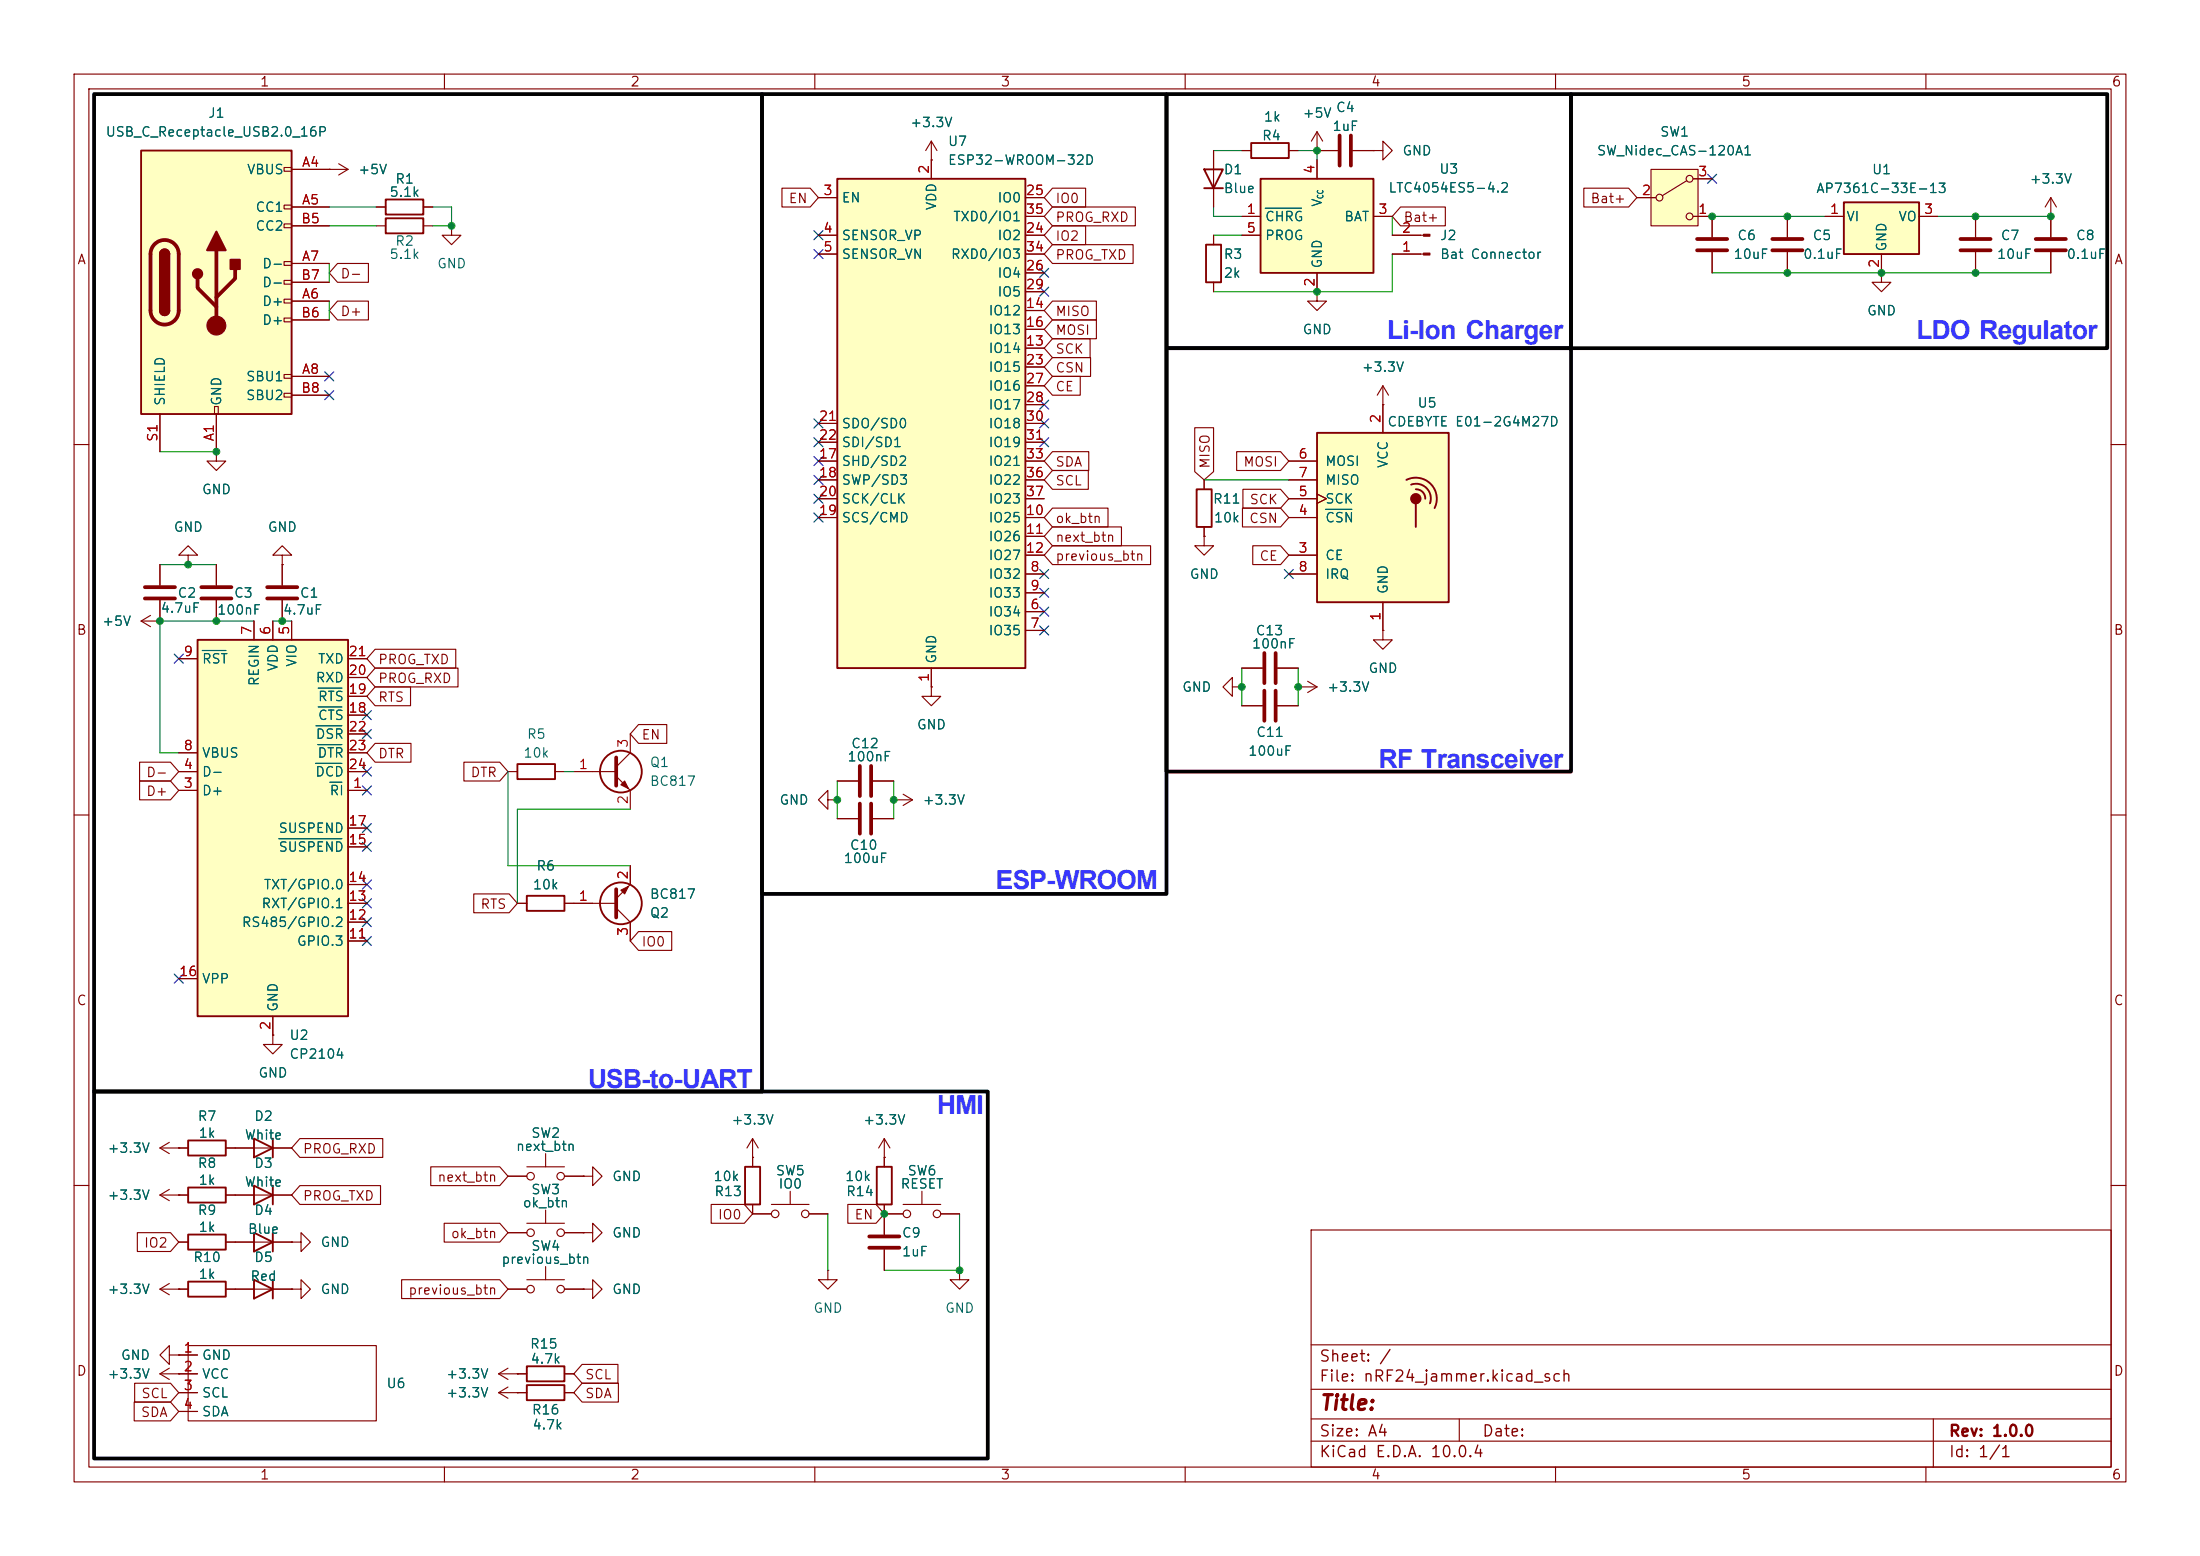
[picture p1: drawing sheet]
<svg xmlns="http://www.w3.org/2000/svg" width="297mm" height="210mm" viewBox="0 0 297 210" stroke-linecap="round" stroke-linejoin="round" font-family="sans-serif">
<g fill="none" stroke="#840000" stroke-width=".15">
<path d="M10 10h277v190h-277zM12 12h273v186h-273zM60 10v2M110 10v2M160 10v2M210 10v2M260 10v2M10 60h2M285 60h2M10 110h2M285 110h2M10 160h2"/>
<path d="M119.4 163.8h2.5M121.9 162.6h5.1M124.5 160.8v1.8M127 163.8h2.5M177 166h108v32h-108zM285 160h2M60 198v2M110 198v2M160 198v2M177 194.5h108M177 191.5h108M177 187.5h108"/>
<path d="M177 181.5h108M197 191.5v3M210 198v2M260 198v2M261 191.5v6.5"/>
<circle cx="122.4" cy="163.8" r=".51"/>
<circle cx="126.5" cy="163.8" r=".51"/>
</g>
<path d="M19 20.3h20.4v35.6h-20.4z" fill="#ffffc2"/>
<g fill="none" stroke="#840000" stroke-width=".15">
<path d="M38.4 22.6h1v.5h-1zM38.4 27.7h1v.5h-1zM38.4 30.2h1v.5h-1zM38.4 35.3h1v.5h-1zM38.4 37.8h1v.6h-1zM39.4 22.9h7.6M39.4 27.9h5M39.4 35.6h5M39.4 30.5h5M39.4 38.1h5M44.4 22.9h.1M45.7 22.1l1.3 .8"/>
<path d="M47 22.9l-1.3 .7M50.8 27.9h1.3M57.1 27.9h1.3M61 30.5v1.3h1.2l-1.2 1.2-1.3-1.2h1.3M61 30.5h.1M21.6 55.9v5.1M29 54.9h.5v1h-.5zM29.2 55.9v5.1M38.4 40.4h1v.5h-1zM38.4 42.9h1v.5h-1zM38.4 50.5h1v.6h-1zM38.4 53.1h1v.5h-1z"/>
<path d="M39.4 40.6h5M39.4 50.8h5M39.4 43.2h5M39.4 53.3h5M85.1 116.8v2.6l-1.9 1.9M69.8 121.9h1.3M76.2 121.9h7M83.2 122.6l1.9 1.9v2.5M24.1 154.9h1.3M30.5 154.9h8.9M68.6 158.8h2.5M71.1 157.5h5.1"/>
<path d="M73.7 155.7v1.8M76.2 158.8h2.5M78.7 158.8h1.3v-1.3l1.3 1.3-1.3 1.2v-1.2M78.7 158.8h.1M101.6 156.2v1.3M24.1 167.6h1.3M24.1 161.3h1.3M30.5 167.6h8.9M30.5 161.3h8.9M68.6 174h2.5M71.1 172.7h5.1M73.7 170.9v1.8"/>
<path d="M76.2 174h2.5M78.7 166.4h1.3v-1.3l1.3 1.3-1.3 1.2v-1.2M78.7 166.4h.1M78.7 174h1.3v-1.3l1.3 1.3-1.3 1.3v-1.3M78.7 174h.1M101.6 162.6v1.2h2.5M104.1 162.6h5.1M106.7 160.8v1.8M109.2 163.8h2.6M119.4 163.8v2.8M119.4 168.7v2.8M67.3 185.4l1.3 .8"/>
<path d="M67.3 185.4h2.5M68.6 184.7l-1.3 .7M69.8 185.4h.1"/>
<circle cx="71.6" cy="158.8" r=".51"/>
<circle cx="75.7" cy="158.8" r=".51"/>
<circle cx="71.6" cy="174" r=".51"/>
<circle cx="75.7" cy="174" r=".51"/>
<circle cx="104.6" cy="163.8" r=".51"/>
<circle cx="108.7" cy="163.8" r=".51"/>
</g>
<g fill="none" stroke="#840000" stroke-width=".25">
<path d="M19 20.3h20.4v35.6h-20.4zM21.6 34.3a.64 .64 0 0 1 .6-.6 .64 .64 0 0 1 .7 .6M52.1 26.9h5v2.1h-5zM21.6 41.9a.64 .64 0 0 0 .6 .6 .64 .64 0 0 0 .7-.6M71.1 120.9h5.1v2h-5.1zM25.4 153.9h5.1v2.1h-5.1zM34.3 153.7l2.5 1.2-2.5 1.3zM36.8 153.7v2.5M100.6 157.5h2v5.1h-2zM25.4 166.6h5.1v2.1h-5.1zM25.4 160.3h5.1v2h-5.1zM34.3 166.4l2.5 1.2-2.5 1.3z"/>
<path d="M34.3 160l2.5 1.3-2.5 1.3zM36.8 160v2.6M36.8 166.4v2.5"/>
<circle cx="83.8" cy="121.9" r="2.82"/>
</g>
<path d="M20.9 33a1.9 1.9 0 0 1 2-.5 1.9 1.9 0 0 1 1.2 1.8v7.6a1.91 1.91 0 0 1-1.9 1.9 1.91 1.91 0 0 1-1.9-1.9v-7.6a1.9 1.9 0 0 1 .6-1.3zM26.7 37.6v1.3l2.5 2.5M29.2 33.8v10.1M31.7 36.3v1.3l-2.5 2.5M83.2 120v3.8M117.3 166.9h4.1M117.3 168.4h4.1" fill="none" stroke="#840000" stroke-width=".51"/>
<g fill="#840000" stroke="#840000" stroke-width=".25">
<path d="M21.6 34.3h1.3v7.6h-1.3z"/>
<path d="M21.8 33.8a.64 .64 0 0 1 .7-.1 .64 .64 0 0 1 .4 .6h-1.3z"/>
<path d="M21.6 41.9h1.3a.64 .64 0 0 1-.7 .6 .64 .64 0 0 1-.6-.6z"/>
<path d="M29.2 31.2l1.3 2.6h-2.6z"/>
<path d="M31.1 35.1h1.3v1.2h-1.3z"/>
<circle cx="26.7" cy="37" r=".63"/>
</g>
<g fill="#840000" stroke="#840000" stroke-width=".15">
<path d="M83.8 120.1l1-.5-.5 1.1z"/>
<circle cx="29.2" cy="43.9" r="1.27"/>
</g>
<path d="M222.9 22.9h6.3v7.6h-6.3z" fill="#ffffc2"/>
<g fill="none" stroke="#840000" stroke-width=".15">
<path d="M125.7 19.1l-.7 1.2M125.7 19.1l.8 1.2M125.7 19.1v2.5M125.7 21.6h.1M185.4 20.3h1.3v-1.2l1.3 1.2-1.3 1.3v-1.3M185.4 20.3h.1M188 34.3h4.2M188 31.8h4.2M221 26.7h2.5M222.9 22.9h6.3v7.6h-6.3zM227.7 24.4l-3.3 2M228.6 29.2h2.5"/>
<path d="M228.6 24.1h2.5M21.6 154.9l1.3 .8M21.6 154.9h2.5M22.9 154.2l-1.3 .7M24.1 154.9h.1M101.6 156.2h.1M101.6 153.7l-.8 1.2M101.6 153.7l.8 1.2M101.6 153.7v2.5M21.6 174l1.3 .8M21.6 174h3.8M21.6 161.3l1.3 .8"/>
<path d="M21.6 161.3h2.5M22.9 173.2l-1.3 .8M22.9 160.5l-1.3 .8M24.1 174h.1M24.1 161.3h.1M30.5 174h1.2M39.4 167.6h1.2v-1.2l1.3 1.2-1.3 1.3v-1.3M39.4 167.6h.1M39.4 174h1.2v-1.3l1.3 1.3-1.3 1.3v-1.3M39.4 174h.1M68.6 166.4h2.5M71.1 165.1h5.1"/>
<path d="M73.7 163.3v1.8M76.2 166.4h2.5M111.8 171.5v1.2h1.2l-1.2 1.3-1.3-1.3h1.3M111.8 171.5h.1M22.9 182.9v-1.3l-1.3 1.3 1.3 1.3v-1.3h1.2M24.1 182.9h.1M67.3 188l1.3 .7M67.3 188h2.5M68.6 187.2l-1.3 .8M69.8 188h.1M69.8 185.4h1.3M76.2 185.4h1.3"/>
<circle cx="224" cy="26.7" r=".46"/>
<circle cx="228.1" cy="29.2" r=".46"/>
<circle cx="228.1" cy="24.1" r=".46"/>
<circle cx="71.6" cy="166.4" r=".51"/>
<circle cx="75.7" cy="166.4" r=".51"/>
</g>
<g fill="#840000" stroke="#840000" stroke-width=".15">
<path d="M192.2 34.2h.8v.2h-.8z"/>
<path d="M192.2 31.6h.8v.3h-.8z"/>
</g>
<path d="M25.4 173h5.1v2h-5.1zM71.1 184.4h5.1v2h-5.1z" fill="none" stroke="#840000" stroke-width=".25"/>
<path d="M113 24.1h25.4v66.1h-25.4z" fill="#ffffc2"/>
<g fill="none" stroke="#840000" stroke-width=".25">
<path d="M52.1 29.5h5v2h-5zM113 24.1h25.4v66.1h-25.4zM69.8 103.1h5.1v2.1h-5.1zM34.3 172.7l2.5 1.3-2.5 1.3zM36.8 172.7v2.6"/>
<circle cx="83.8" cy="104.1" r="2.82"/>
</g>
<g fill="none" stroke="#840000" stroke-width=".15">
<path d="M50.8 30.5h1.3M57.1 30.5h1.3M110.5 26.7h2.5M110.5 31.8h2.5M110.5 34.3h2.5M125.7 21.6v2.5M138.4 26.7h2.6M138.4 31.8h2.6M138.4 34.3h2.6M138.4 36.8h2.6M138.4 39.4h2.6M138.4 29.2h2.6"/>
<path d="M266.7 29.2v2.8M266.7 34v2.8M110.5 57.2h2.5M110.5 59.7h2.5M138.4 47h2.6M138.4 41.9h2.6M138.4 44.5h2.6M138.4 57.2h2.6M138.4 59.7h2.6M138.4 49.5h2.6M138.4 52.1h2.6M138.4 54.6h2.6"/>
<path d="M25.4 74.9h1.3l-1.3-1.2-1.3 1.2h1.3v1.3M25.4 76.2h.1M29.2 61v1.2h1.3l-1.3 1.3-1.3-1.3h1.3M29.2 61h.1M29.2 76.2v2.8M38.1 74.9h1.3l-1.3-1.2-1.3 1.2h1.3v1.3M38.1 76.2h.1M38.1 76.2v2.8M110.5 69.9h2.5M110.5 62.2h2.5M110.5 64.8h2.5M110.5 67.3h2.5"/>
<path d="M138.4 77.5h2.6M138.4 69.9h2.6M138.4 72.4h2.6M138.4 74.9h2.6M138.4 62.2h2.6M138.4 64.8h2.6M138.4 67.3h2.6M29.2 81v2.8M38.1 81v2.8M85.1 99.1v2.5l-1.9 1.9M125.7 92.7v1.3h1.3l-1.3 1.3-1.2-1.3h1.2M125.7 92.7h.1"/>
<path d="M125.7 90.2v2.5M138.4 82.6h2.6M138.4 85.1h2.6M138.4 80h2.6M166.4 92.7v-1.3l-1.3 1.3 1.3 1.3v-1.3h1.2M167.6 92.7h.1M167.6 90.2h2.8M167.6 95.3h2.8M172.5 90.2h2.8M172.5 95.3h2.8M175.3 92.7h.1M175.3 92.7h2.5"/>
<path d="M176.5 91.9l1.3 .8M177.8 92.7l-1.3 .8M186.7 85.1v1.3h1.3l-1.3 1.2-1.3-1.2h1.3M186.7 85.1h.1M68.6 104.1h1.2M74.9 104.1h1.3M77.5 104.1h5.7M83.2 104.8l1.9 1.9v2.5M111.8 108v-1.3l-1.3 1.3 1.3 1.2v-1.2h1.2M113 108h.1M113 110.5h2.8M113 105.4h2.8"/>
<path d="M117.9 110.5h2.7M117.9 105.4h2.7M120.6 108h.1M120.6 108h2.6M121.9 107.2l1.3 .8M123.2 108l-1.3 .7M31.7 174h7.7M21.6 185.4h5.1M21.6 185.4l1.3 .8M22.9 184.7l-1.3 .7M24.1 185.4h.1M24.1 182.9h2.6"/>
<path d="M24.1 188h2.6M24.1 190.5h2.6M25.4 181.6h25.4v10.2h-25.4z"/>
</g>
<g fill="none" stroke="#840000" stroke-width=".51">
<path d="M264.7 32.3h4M264.7 33.8h4M27.2 79.2h4M36.1 79.2h4M27.2 80.8h4M36.1 80.8h4M170.7 88.1v4.1M170.7 93.2v4.1M172.2 88.1v4.1M172.2 93.2v4.1M83.2 102.2v3.8M116.1 103.4v4"/>
<path d="M116.1 108.5v4M117.6 103.4v4M117.6 108.5v4"/>
</g>
<path d="M84.3 105.4l.5 1-1-.5z" fill="#840000" stroke="#840000" stroke-width=".15"/>
<path d="M170.2 24.1h15.2v12.7h-15.2z" fill="#ffffc2"/>
<path d="M168.9 19.3h5.1v2h-5.1zM162.6 22.9h2.5l-1.3 2.5zM162.6 25.4h2.5M162.8 33h2v5.1h-2zM170.2 24.1h15.2v12.7h-15.2zM161.5 66h2.1v5.1h-2.1z" fill="none" stroke="#840000" stroke-width=".25"/>
<g fill="none" stroke="#840000" stroke-width=".15">
<path d="M177.8 17.8v2.5M177.8 17.8l-.8 1.3M177.8 17.8l.8 1.3M163.8 20.3v7.6M163.8 31.8v1.2M163.8 38.1v1.3M167.6 29.2h2.6M167.6 31.8h2.6M167.6 20.3h1.3M174 20.3h1.3M177.8 20.3h.1M177.8 39.4v1.2h1.3l-1.3 1.3-1.3-1.3h1.3"/>
<path d="M177.8 39.4h.1M177.8 21.6v2.5M177.8 36.8v2.6M177.8 20.3h2.8M182.6 20.3h2.8M185.4 29.2h2.6M276.9 29.2h.1M276.9 26.7l-.8 1.2M276.9 26.7l.7 1.2M276.9 26.7v2.5M186.7 54.6h.1M186.7 52.1l-.8 1.2"/>
<path d="M186.7 52.1l.8 1.2M186.7 52.1v2.5M162.6 72.4v1.3h1.2l-1.2 1.2-1.3-1.2h1.3M162.6 72.4h.1M162.6 64.8v1.2M162.6 71.1v1.3"/>
</g>
<path d="M170.8 28.1h4.9" fill="none" stroke="#006464" stroke-width=".15"/>
<path d="M180.8 18.3v4.1M182.4 18.3v4.1" fill="none" stroke="#840000" stroke-width=".51"/>
<path d="M177.8 58.4h17.8v22.9h-17.8z" fill="#ffffc2"/>
<path d="M177.8 58.4h17.8v22.9h-17.8zM189.9 64.8a2.84 2.84 0 0 1 3.2 .5 2.84 2.84 0 0 1 .6 3.3M190.5 65.4a1.99 1.99 0 0 1 2.1 .5 1.99 1.99 0 0 1 .4 2M191.1 66a1.23 1.23 0 0 1 1.3 1.3M191.1 67.9v3.2M118.4 157.5h2v5.1h-2zM71.1 186.9h5.1v2.1h-5.1z" fill="none" stroke="#840000" stroke-width=".25"/>
<circle cx="191.1" cy="67.3" r=".63" fill="#840000" stroke="#840000" stroke-width=".25"/>
<g fill="none" stroke="#840000" stroke-width=".15">
<path d="M231.1 29.2v2.8M231.1 34v2.8M254 36.8v1.3h1.3l-1.3 1.3-1.3-1.3h1.3M254 36.8h.1M276.9 29.2v2.8M276.9 34v2.8M186.7 54.6v3.8M174 74.9h3.8M174 69.9h3.8M174 67.3h3.8M174 62.2h3.8M174 64.8h3.8"/>
<path d="M174 77.5h3.8M177.8 66.7l1.3 .6-1.3 .6M186.7 81.3v3.8M36.8 139.7v1.3h1.3l-1.3 1.2-1.2-1.2h1.2M36.8 139.7h.1M119.4 156.2v1.3M119.4 162.6v1.2M129.5 171.5v1.2h1.3l-1.3 1.3-1.2-1.3h1.2M129.5 171.5h.1M69.8 188h1.3M76.2 188h1.3"/>
</g>
<path d="M178.9 68.7h3.6" fill="none" stroke="#006464" stroke-width=".15"/>
<path d="M229.1 32.3h4.1M229.1 33.8h4.1M274.8 32.3h4.1M274.8 33.8h4.1" fill="none" stroke="#840000" stroke-width=".51"/>
<path d="M248.9 27.3h10.2v7h-10.2z" fill="#ffffc2"/>
<path d="M248.9 27.3h10.2v7h-10.2z" fill="none" stroke="#840000" stroke-width=".25"/>
<path d="M246.4 29.2h2.5M254 34.3v2.5M259.1 29.2h2.5" fill="none" stroke="#840000" stroke-width=".15"/>
<path d="M26.7 86.4h20.3v50.8h-20.3z" fill="#ffffc2"/>
<path d="M26.7 86.4h20.3v50.8h-20.3z" fill="none" stroke="#840000" stroke-width=".25"/>
<g fill="none" stroke="#840000" stroke-width=".15">
<path d="M39.4 22.9h5M39.4 27.9h5M39.4 35.6h5M39.4 30.5h5M39.4 38.1h5M44.4 22.9h.1M45.6 35.6h4.1v2.5h-4.1l-1.2-1.3zM50.8 27.9h1.3M57.1 27.9h1.3M105.6 25.4h3.8l1.1 1.3-1.1 1.2h-3.8zM110.5 26.7h2.5M110.5 31.8h2.5"/>
<path d="M110.5 34.3h2.5M125.7 21.6h.1M125.7 21.6v2.5M138.4 26.7h2.6M138.4 31.8h2.6M138.4 34.3h2.6M138.4 36.8h2.6M138.4 39.4h2.6M138.4 29.2h2.6M142.1 33h10.9v2.6h-10.9l-1.1-1.3zM142.1 25.4h4.5v2.5h-4.5l-1.1-1.2zM142.1 27.9h11.2v2.6h-11.2l-1.1-1.3z"/>
<path d="M142.1 30.5h4.5v2.5h-4.5l-1.1-1.2zM163.8 20.3v2.6M163.8 25.4v2.5M163.8 31.8v1.2M163.8 38.1v1.3M167.6 31.8h2.6M167.6 29.2h2.6M167.6 20.3h1.3M174 20.3h1.3M177.8 39.4h.1M177.8 20.3h.1M177.8 20.3h2.8"/>
<path d="M177.8 21.6v2.5M177.8 36.8v2.6M182.6 20.3h2.8M185.4 20.3h.1M185.4 29.2h2.6M188 31.8h3.8M188 34.3h3.8M189.1 27.9h6v2.6h-6l-1.1-1.3zM213.8 25.4h6.1l1.1 1.3-1.1 1.2h-6.1zM221 26.7h2.5M228.6 29.2h2.5v2.8M228.6 24.1h2.5"/>
<path d="M231.1 34v2.8M241.3 29.2v2.8M241.3 34v2.8M246.4 29.2h2.5M254 36.8h.1M254 34.3v2.5M259.1 29.2h2.5M266.7 29.2v2.8M266.7 34v2.8M276.9 29.2h.1M276.9 29.2v2.8M276.9 34v2.8"/>
<path d="M21.6 55.9v5.1M29.2 55.9v5.1M39.4 40.6h5M39.4 50.8h5M39.4 43.2h5M39.4 53.3h5M45.6 40.6h4.1v2.6h-4.1l-1.2-1.3zM110.5 57.2h2.5M110.5 59.7h2.5M138.4 47h2.6M138.4 41.9h2.6M138.4 44.5h2.6"/>
<path d="M138.4 57.2h2.6M138.4 59.7h2.6M138.4 49.5h2.6M138.4 52.1h2.6M138.4 54.6h2.6M142.1 50.8h3.7v2.5h-3.7l-1.1-1.2zM142.1 45.7h5.1v2.6h-5.1l-1.1-1.3zM142.1 48.3h5.1v2.5h-5.1l-1.1-1.3zM142.1 43.2h5.9v2.5h-5.9l-1.1-1.2zM142.1 40.6h5.9v2.6h-5.9l-1.1-1.3zM161.3 57.7h2.5v6l-1.2 1.1-1.3-1.1zM186.7 54.6h.1"/>
<path d="M186.7 54.6v3.8M21.6 76.2v2.8M25.4 76.2h.1M29.2 61h.1M29.2 76.2v2.8M38.1 76.2h.1M38.1 76.2v2.8M110.5 69.9h2.5M110.5 62.2h2.5M110.5 64.8h2.5M110.5 67.3h2.5M138.4 77.5h2.6"/>
<path d="M138.4 69.9h2.6M138.4 72.4h2.6M138.4 74.9h2.6M138.4 62.2h2.6M138.4 64.8h2.6M138.4 67.3h2.6M142.1 71.1h9.3v2.6h-9.3l-1.1-1.3zM142.1 61h4.9v2.5h-4.9l-1.1-1.3zM142.1 73.7h13.2v2.5h-13.2l-1.1-1.3zM142.1 68.6h7.5v2.5h-7.5l-1.1-1.2zM142.1 63.5h4.8v2.5h-4.8l-1.1-1.2zM162.6 72.4h.1"/>
<path d="M162.6 64.8v1.2M162.6 71.1v1.3M166.9 61h6l1.1 1.2-1.1 1.3h-6zM167.7 68.6h5.2l1.1 1.3-1.1 1.2h-5.2zM167.8 66h5.1l1.1 1.3-1.1 1.3h-5.1zM169.1 73.7h3.8l1.1 1.2-1.1 1.3h-3.8zM174 77.5h3.8M174 69.9h3.8M174 74.9h3.8M174 62.2h3.8M174 64.8h3.8M174 67.3h3.8"/>
<path d="M177.8 66.7l1.3 .6-1.3 .6M19 83.8l1.3 .8M19 83.8h2.6M20.3 83.1l-1.3 .7M21.6 83.8h.1M21.6 81v2.8M24.1 88.9h2.6M29.2 81v2.8M34.3 83.8v2.6M36.8 83.8v2.6M38.1 81v2.8M39.4 83.8v2.6"/>
<path d="M47 88.9h2.5M47 96.5h2.5M47 94h2.5M47 91.4h2.5M47 99.1h2.5M50.6 92.7h4.8v2.6h-4.8l-1.1-1.3zM50.6 90.2h11.2v2.5h-11.2l-1.1-1.3zM50.6 87.6h10.9v2.6h-10.9l-1.1-1.3zM86.2 97.8h3.8v2.5h-3.8l-1.1-1.2zM125.7 92.7h.1M125.7 90.2v2.5M138.4 82.6h2.6"/>
<path d="M138.4 85.1h2.6M138.4 80h2.6M167.6 92.7h.1M167.6 95.3h2.8M167.6 90.2h2.8M172.5 95.3h2.8M172.5 90.2h2.8M175.3 92.7h.1M186.7 85.1h.1M186.7 81.3v3.8M18.8 102.9h4.2l1.1 1.2-1.1 1.3h-4.2zM18.8 105.4h4.2l1.1 1.3-1.1 1.3h-4.2z"/>
<path d="M24.1 106.7h2.6M24.1 104.1h2.6M24.1 101.6h2.6M47 106.7h2.5M47 104.1h2.5M47 101.6h2.5M47 119.4h2.5M47 114.3h2.5M47 111.8h2.5M50.6 100.3h4.9v2.6h-4.9l-1.1-1.3zM62.6 102.9h4.9l1.1 1.2-1.1 1.3h-4.9zM85.1 116.8v2.6"/>
<path d="M113 108h.1M113 110.5h2.8M113 105.4h2.8M117.9 110.5h2.7M117.9 105.4h2.7M120.6 108h.1M24.1 132.1h2.6M36.8 139.7h.1M36.8 137.2v2.5M47 127h2.5M47 124.5h2.5M47 121.9h2.5"/>
<path d="M64 120.6h4.7l1.1 1.3-1.1 1.3h-4.7zM69.8 121.9h1.3M76.2 121.9h3.8M85.1 124.5v2.5M86.2 125.7h4.5v2.6h-4.5l-1.1-1.3zM24.1 154.9h.1M24.1 154.9h1.3M30.5 154.9h3.8M36.8 154.9h2.6M40.5 153.7h11.2v2.5h-11.2l-1.1-1.3zM58.2 157.5h9.3l1.1 1.3-1.1 1.2h-9.3zM68.6 158.8h2.5"/>
<path d="M76.2 158.8h2.5M78.7 158.8h.1M101.6 156.2h.1M101.6 156.2v1.3M119.4 156.2h.1M119.4 153.7l-.8 1.2M119.4 153.7l.7 1.2M119.4 153.7v3.8M18.5 166.4h4.5l1.1 1.2-1.1 1.3h-4.5zM24.1 161.3h.1M24.1 174h.1M24.1 174h1.3"/>
<path d="M24.1 161.3h1.3M24.1 167.6h1.3M30.5 174h3.8M30.5 161.3h3.8M30.5 167.6h3.8M36.8 174h2.6M36.8 161.3h2.6M36.8 167.6h2.6M39.4 174h.1M39.4 167.6h.1M40.5 160h10.9v2.6h-10.9l-1.1-1.3zM54.2 172.7h13.3l1.1 1.3-1.1 1.3h-13.3z"/>
<path d="M60 165.1h7.5l1.1 1.3-1.1 1.2h-7.5zM68.6 174h2.5M68.6 166.4h2.5M76.2 174h2.5M76.2 166.4h2.5M78.7 174h.1M78.7 166.4h.1M96 162.6h4.5l1.1 1.2-1.1 1.3h-4.5zM101.6 163.8h2.5M101.6 162.6v1.2M109.2 163.8h2.6M114.5 162.6h3.8l1.1 1.2-1.1 1.3h-3.8z"/>
<path d="M119.4 162.6v4M119.4 168.7v2.8M119.4 163.8h2.5M127 163.8h2.5M18.1 189.2h4.9l1.1 1.3-1.1 1.3h-4.9zM18.2 186.7h4.8l1.1 1.3-1.1 1.2h-4.8zM24.1 185.4h.1M24.1 182.9h.1M24.1 188h2.6M24.1 182.9h2.6M24.1 185.4h2.6M24.1 190.5h2.6"/>
<path d="M69.8 188h.1M69.8 185.4h.1M69.8 188h1.3M69.8 185.4h1.3M76.2 188h1.3M76.2 185.4h1.3M78.6 186.7h4.9v2.5h-4.9l-1.1-1.2zM78.6 184.1h4.8v2.6h-4.8l-1.1-1.3z"/>
</g>
<path d="M170.8 28.1h4.9M178.9 68.7h3.6M27.3 87.8h3.2M42.7 98h3.5M43 95.4h3.2M43 92.9h3.2M37.6 113.2h8.6M42.6 103h3.6M42.9 100.5h3.3M44.5 105.6h1.7" fill="none" stroke="#006464" stroke-width=".15"/>
<path d="M239.3 32.3h4M239.3 33.8h4M19.6 79.2h4M19.6 80.8h4" fill="none" stroke="#840000" stroke-width=".51"/>
<g fill="none" stroke="#009600" stroke-width=".15">
<path d="M44.4 30.5h6.4M44.4 27.9h6.4M44.4 35.6v2.5M58.4 27.9h2.6v2.6h-2.6M163.8 27.9v1.3h3.8M163.8 31.8h3.8M163.8 20.3h3.8M175.3 20.3h2.5v1.3M188 29.2v2.6M188 34.3v5.1h-24.2M231.1 29.2h15.3M231.1 36.8h45.8"/>
<path d="M261.6 29.2h15.3M44.4 40.6v2.6M21.6 76.2h7.6M21.6 61h7.6M162.6 64.8h11.4M34.3 83.8h-12.7v17.8h2.5M36.8 83.8h2.6M167.6 90.2v5.1M175.3 90.2v5.1M68.6 104.1v12.7h16.5M76.2 104.1h1.3M85.1 109.2h-15.3v12.7"/>
<path d="M113 105.4v5.1M120.6 105.4v5.1M111.8 163.8v7.7M129.5 163.8v7.7h-10.1"/>
</g>
<g fill="none" stroke="#000084" stroke-width=".15">
<path d="M109.9 33.7l1.2 1.2M109.9 31.1l1.2 1.3M111.1 33.7l-1.2 1.2M111.1 31.1l-1.2 1.3M140.4 38.8l1.2 1.2M140.4 36.2l1.2 1.2M141.6 38.8l-1.2 1.2M141.6 36.2l-1.2 1.2M230.5 23.5l1.2 1.2M231.7 23.5l-1.2 1.2M43.8 50.2l1.3 1.2M43.8 52.7l1.3 1.2"/>
<path d="M45.1 50.2l-1.3 1.2M45.1 52.7l-1.3 1.2M109.9 59.1l1.2 1.2M109.9 56.5l1.2 1.3M111.1 59.1l-1.2 1.2M111.1 56.5l-1.2 1.3M140.4 54l1.2 1.2M140.4 56.5l1.2 1.3M140.4 59.1l1.2 1.2M141.6 54l-1.2 1.2M141.6 56.5l-1.2 1.3M141.6 59.1l-1.2 1.2"/>
<path d="M109.9 69.2l1.2 1.3M109.9 66.7l1.2 1.2M109.9 64.2l1.2 1.2M109.9 61.6l1.2 1.2M111.1 69.2l-1.2 1.3M111.1 66.7l-1.2 1.2M111.1 64.2l-1.2 1.2M111.1 61.6l-1.2 1.2M140.4 79.4l1.2 1.2M140.4 76.9l1.2 1.2M141.6 79.4l-1.2 1.2M141.6 76.9l-1.2 1.2"/>
<path d="M173.4 76.9l1.2 1.2M174.6 76.9l-1.2 1.2M23.5 88.3l1.2 1.2M24.7 88.3l-1.2 1.2M48.9 95.9l1.2 1.2M48.9 98.5l1.2 1.2M50.1 95.9l-1.2 1.2M50.1 98.5l-1.2 1.2M140.4 84.5l1.2 1.2M140.4 81.9l1.2 1.3M141.6 84.5l-1.2 1.2M141.6 81.9l-1.2 1.3"/>
<path d="M48.9 111.2l1.2 1.2M48.9 113.7l1.2 1.2M48.9 106.1l1.2 1.2M48.9 103.5l1.2 1.2M48.9 118.8l1.2 1.2M50.1 111.2l-1.2 1.2M50.1 113.7l-1.2 1.2M50.1 106.1l-1.2 1.2M50.1 103.5l-1.2 1.2M50.1 118.8l-1.2 1.2M23.5 131.5l1.2 1.2M24.7 131.5l-1.2 1.2"/>
<path d="M48.9 121.3l1.2 1.2M48.9 126.4l1.2 1.2M48.9 123.9l1.2 1.2M50.1 121.3l-1.2 1.2M50.1 126.4l-1.2 1.2M50.1 123.9l-1.2 1.2"/>
</g>
<path d="M12.7 12.7h90.2v134.6h-90.2zM102.9 12.7h54.6v108h-54.6zM157.5 12.7h54.6v34.3h-54.6zM212.1 12.7h72.4v34.3h-72.4zM157.5 47h54.6v57.1h-54.6zM12.7 147.3h120.6v49.6h-120.6z" fill="none" stroke="#000" stroke-width=".51"/>
<g fill="#009600" stroke="#009600" stroke-width=".14">
<circle cx="113" cy="108" r=".46"/>
<circle cx="167.6" cy="92.7" r=".46"/>
<circle cx="61" cy="30.5" r=".46"/>
<circle cx="120.6" cy="108" r=".46"/>
<circle cx="38.1" cy="83.8" r=".46"/>
<circle cx="266.7" cy="36.8" r=".46"/>
<circle cx="266.7" cy="29.2" r=".46"/>
<circle cx="276.9" cy="29.2" r=".46"/>
<circle cx="241.3" cy="29.2" r=".46"/>
<circle cx="254" cy="36.8" r=".46"/>
<circle cx="231.1" cy="29.2" r=".46"/>
<circle cx="241.3" cy="36.8" r=".46"/>
<circle cx="119.4" cy="163.8" r=".46"/>
<circle cx="129.5" cy="171.5" r=".46"/>
<circle cx="177.8" cy="39.4" r=".46"/>
<circle cx="177.8" cy="20.3" r=".46"/>
<circle cx="175.3" cy="92.7" r=".46"/>
<circle cx="29.2" cy="83.8" r=".46"/>
<circle cx="21.6" cy="83.8" r=".46"/>
<circle cx="25.4" cy="76.2" r=".46"/>
<circle cx="29.2" cy="61" r=".46"/>
</g>
<g font-size="3.5" fill="#3737fe">
<text x="187.2" y="45.8">Li-Ion Charger</text>
<text x="258.7" y="45.8">LDO Regulator</text>
<text x="186.1" y="103.7">RF Transceiver</text>
<text x="134.4" y="119.9">ESP-WROOM</text>
<text x="79.4" y="146.9">USB-to-UART</text>
<text x="126.5" y="150.4">HMI</text>
</g>
<text font-size="2" fill="#840000" x="178" y="190.8">Title:</text>
<g font-size="1.5" fill="#840000">
<text x="178" y="184.2">Sheet: /</text>
<text x="178" y="186.9">File: nRF24_jammer.kicad_sch</text>
<text x="178" y="197.1">KiCad E.D.A. 10.0.4</text>
<text x="178" y="194.3">Size: A4</text>
<text x="200" y="194.3">Date:</text>
<text x="263" y="194.3">Rev: 1.0.0</text>
<text x="263" y="197.1">Id: 1/1</text>
</g>
<g font-size="1.3" fill="#840000">
<text x="35" y="12">1</text>
<text x="85" y="12">2</text>
<text x="135" y="12">3</text>
<text x="185" y="12">4</text>
<text x="235" y="12">5</text>
<text x="285" y="12">6</text>
<text x="106.4" y="27.7">EN</text>
<text x="142.4" y="27.7">IO0</text>
<text x="214.6" y="27.7">Bat+</text>
<text x="10.3" y="36">A</text>
<text x="142.4" y="35.4">PROG_TXD</text>
<text x="142.4" y="30.3">PROG_RXD</text>
<text x="142.4" y="32.8">IO2</text>
<text x="189.4" y="30.3">Bat+</text>
<text x="285.3" y="36">A</text>
<text x="45.9" y="37.9">D-</text>
<text x="45.9" y="43">D+</text>
<text x="142.4" y="45.5">MOSI</text>
<text x="142.4" y="43">MISO</text>
<text x="142.4" y="53.1">CE</text>
<text x="142.4" y="48.1">SCK</text>
<text x="142.4" y="50.6">CSN</text>
<text x="142.4" y="63.3">SDA</text>
<text x="142.4" y="65.8">SCL</text>
<text x="163.6" y="63.3" transform="rotate(-90 163.6 63.3)">MISO</text>
<text x="167.8" y="63.3">MOSI</text>
<text x="142.4" y="70.9">ok_btn</text>
<text x="168.5" y="70.9">CSN</text>
<text x="168.6" y="68.4">SCK</text>
<text x="142.4" y="73.5">next_btn</text>
<text x="142.4" y="76">previous_btn</text>
<text x="169.9" y="76">CE</text>
<text x="10.3" y="86">B</text>
<text x="51" y="90">PROG_TXD</text>
<text x="285.3" y="86">B</text>
<text x="51" y="95">RTS</text>
<text x="51" y="92.5">PROG_RXD</text>
<text x="86.5" y="100.1">EN</text>
<text x="19.7" y="105.2">D-</text>
<text x="19.7" y="107.7">D+</text>
<text x="51" y="102.7">DTR</text>
<text x="63.4" y="105.2">DTR</text>
<text x="64.8" y="123">RTS</text>
<text x="86.5" y="128.1">IO0</text>
<text x="10.3" y="136">C</text>
<text x="285.3" y="136">C</text>
<text x="40.8" y="156">PROG_RXD</text>
<text x="59" y="159.8">next_btn</text>
<text x="40.8" y="162.4">PROG_TXD</text>
<text x="60.8" y="167.4">ok_btn</text>
<text x="96.8" y="164.9">IO0</text>
<text x="115.3" y="164.9">EN</text>
<text x="19.4" y="168.7">IO2</text>
<text x="55" y="175.1">previous_btn</text>
<text x="10.3" y="186">D</text>
<text x="285.3" y="186">D</text>
<text x="18.9" y="191.6">SDA</text>
<text x="19" y="189">SCL</text>
<text x="78.9" y="189">SDA</text>
<text x="78.9" y="186.5">SCL</text>
<text x="35" y="200">1</text>
<text x="85" y="200">2</text>
<text x="135" y="200">3</text>
<text x="185" y="200">4</text>
<text x="235" y="200">5</text>
<text x="285" y="200">6</text>
</g>
<g font-size="1.3" fill="#006464">
<text x="28" y="16.2">J1</text>
<text x="122.8" y="17.5">+3.3V</text>
<text x="170.5" y="16.7">1k</text>
<text x="175.8" y="16.2">+5V</text>
<text x="179.8" y="18">1uF</text>
<text x="180.3" y="15.4">C4</text>
<text x="14.2" y="18.8">USB_C_Receptacle_USB2.0_16P</text>
<text x="33.3" y="23.8">VBUS</text>
<text x="48.3" y="23.8">+5V</text>
<text x="127.9" y="22.6">ESP32-WROOM-32D</text>
<text x="127.9" y="20">U7</text>
<text x="165.1" y="23.8">D1</text>
<text x="170.3" y="19.3">R4</text>
<text x="189.2" y="21.3">GND</text>
<text x="194.2" y="23.8">U3</text>
<text x="215.5" y="21.3">SW_Nidec_CAS-120A1</text>
<text x="224" y="18.8">SW1</text>
<text x="252.6" y="23.8">U1</text>
<text x="34.4" y="28.9">CC1</text>
<text x="52.5" y="26.9">5.1k</text>
<text x="53.3" y="25.1">R1</text>
<text x="113.5" y="27.6">EN</text>
<text x="126.7" y="28.5" transform="rotate(-90 126.7 28.5)">VDD</text>
<text x="134.6" y="27.6">IO0</text>
<text x="165.1" y="26.4">Blue</text>
<text x="178.8" y="28" transform="rotate(-90 178.8 28)">V</text>
<text x="187.3" y="26.3">LTC4054ES5-4.2</text>
<text x="245.1" y="26.4">AP7361C-33E-13</text>
<text x="273.9" y="25.1">+3.3V</text>
<text x="34.4" y="31.5">CC2</text>
<text x="52.5" y="35.3">5.1k</text>
<text x="53.3" y="33.5">R2</text>
<text x="113.5" y="32.7">SENSOR_VP</text>
<text x="113.5" y="35.3">SENSOR_VN</text>
<text x="128.3" y="35.3">RXD0/IO3</text>
<text x="128.6" y="30.2">TXD0/IO1</text>
<text x="134.6" y="32.7">IO2</text>
<text x="165.1" y="35.3">R3</text>
<text x="170.7" y="30.2">CHRG</text>
<text x="170.7" y="32.7">PROG</text>
<text x="181.4" y="30.2">BAT</text>
<text x="194.3" y="32.7">J2</text>
<text x="194.3" y="35.3">Bat Connector</text>
<text x="233.9" y="35.3">10uF</text>
<text x="234.5" y="32.7">C6</text>
<text x="243.3" y="35.3">0.1uF</text>
<text x="244.6" y="32.7">C5</text>
<text x="249.2" y="30.2">VI</text>
<text x="255" y="34" transform="rotate(-90 255 34)">GND</text>
<text x="256.2" y="30.2">VO</text>
<text x="269.5" y="35.3">10uF</text>
<text x="270" y="32.7">C7</text>
<text x="278.9" y="35.3">0.1uF</text>
<text x="280.2" y="32.7">C8</text>
<text x="35.3" y="41.6">D+</text>
<text x="35.3" y="36.5">D-</text>
<text x="35.3" y="39.1">D-</text>
<text x="58.9" y="36.5">GND</text>
<text x="134.6" y="37.8">IO4</text>
<text x="134.6" y="40.3">IO5</text>
<text x="165.1" y="37.8">2k</text>
<text x="178.8" y="36.3" transform="rotate(-90 178.8 36.3)">GND</text>
<text x="35.3" y="44.2">D+</text>
<text x="133.4" y="48">IO14</text>
<text x="133.4" y="42.9">IO12</text>
<text x="133.4" y="45.4">IO13</text>
<text x="175.8" y="45.4">GND</text>
<text x="252" y="42.9">GND</text>
<text x="33.1" y="51.8">SBU1</text>
<text x="133.4" y="50.5">IO15</text>
<text x="133.4" y="53">IO16</text>
<text x="183.7" y="50.5">+3.3V</text>
<text x="22.6" y="54.9" transform="rotate(-90 22.6 54.9)">SHIELD</text>
<text x="30.2" y="54.9" transform="rotate(-90 30.2 54.9)">GND</text>
<text x="33.1" y="54.3">SBU2</text>
<text x="113.5" y="58.1">SDO/SD0</text>
<text x="133.4" y="55.6">IO17</text>
<text x="133.4" y="58.1">IO18</text>
<text x="187.2" y="57.9">CDEBYTE E01-2G4M27D</text>
<text x="191.3" y="55.3">U5</text>
<text x="113.5" y="63.2">SHD/SD2</text>
<text x="113.5" y="65.7">SWP/SD3</text>
<text x="113.5" y="60.7">SDI/SD1</text>
<text x="133.4" y="60.7">IO19</text>
<text x="133.4" y="63.2">IO21</text>
<text x="133.4" y="65.7">IO22</text>
<text x="178.8" y="63.2">MOSI</text>
<text x="178.8" y="65.7">MISO</text>
<text x="187.7" y="63.3" transform="rotate(-90 187.7 63.3)">VCC</text>
<text x="27.2" y="67">GND</text>
<text x="113.5" y="70.8">SCS/CMD</text>
<text x="113.5" y="68.3">SCK/CLK</text>
<text x="133.4" y="70.8">IO25</text>
<text x="133.4" y="68.3">IO23</text>
<text x="163.7" y="68.3">R11</text>
<text x="163.8" y="70.8">10k</text>
<text x="178.8" y="70.8">CSN</text>
<text x="178.8" y="68.3">SCK</text>
<text x="23.4" y="72.1">GND</text>
<text x="36.1" y="72.1">GND</text>
<text x="133.4" y="73.4">IO26</text>
<text x="133.4" y="75.9">IO27</text>
<text x="178.8" y="75.9">CE</text>
<text x="21.6" y="83">4.7uF</text>
<text x="23.9" y="81">C2</text>
<text x="29.2" y="83.3">100nF</text>
<text x="31.5" y="81">C3</text>
<text x="38.1" y="83.3">4.7uF</text>
<text x="40.4" y="81">C1</text>
<text x="133.4" y="83.5">IO34</text>
<text x="133.4" y="78.4">IO32</text>
<text x="133.4" y="81">IO33</text>
<text x="160.5" y="78.4">GND</text>
<text x="178.8" y="78.4">IRQ</text>
<text x="187.7" y="80.3" transform="rotate(-90 187.7 80.3)">GND</text>
<text x="13.7" y="84.8">+5V</text>
<text x="27.2" y="89.9">RST</text>
<text x="42.8" y="89.9">TXD</text>
<text x="126.7" y="89.7" transform="rotate(-90 126.7 89.7)">GND</text>
<text x="133.4" y="86.1">IO35</text>
<text x="168.9" y="87.8">100nF</text>
<text x="169.4" y="86.1">C13</text>
<text x="35.3" y="92.7" transform="rotate(-90 35.3 92.7)">REGIN</text>
<text x="37.8" y="90.7" transform="rotate(-90 37.8 90.7)">VDD</text>
<text x="40.3" y="90.1" transform="rotate(-90 40.3 90.1)">VIO</text>
<text x="42.5" y="92.4">RXD</text>
<text x="42.8" y="95">RTS</text>
<text x="159.5" y="93.7">GND</text>
<text x="179.1" y="93.7">+3.3V</text>
<text x="184.7" y="91.1">GND</text>
<text x="42.5" y="100">DSR</text>
<text x="42.8" y="97.5">CTS</text>
<text x="71" y="100">R5</text>
<text x="114.8" y="101.3">C12</text>
<text x="123.7" y="98.8">GND</text>
<text x="169.5" y="99.8">C11</text>
<text x="27.2" y="107.7">D+</text>
<text x="27.2" y="105.1">D-</text>
<text x="27.2" y="102.6">VBUS</text>
<text x="42.5" y="105.1">DCD</text>
<text x="42.8" y="102.6">DTR</text>
<text x="44.4" y="107.7">RI</text>
<text x="70.6" y="102.6">10k</text>
<text x="87.6" y="106.4">BC817</text>
<text x="87.6" y="103.8">Q1</text>
<text x="114.3" y="103.1">100nF</text>
<text x="168.4" y="102.3">100uF</text>
<text x="37.5" y="112.7">SUSPEND</text>
<text x="105.1" y="108.9">GND</text>
<text x="124.5" y="108.9">+3.3V</text>
<text x="37.5" y="115.3">SUSPEND</text>
<text x="72.3" y="117.8">R6</text>
<text x="113.8" y="116.8">100uF</text>
<text x="114.6" y="115">C10</text>
<text x="32.6" y="125.4">RS485/GPIO.2</text>
<text x="35.2" y="122.9">RXT/GPIO.1</text>
<text x="35.5" y="120.4">TXT/GPIO.0</text>
<text x="71.8" y="120.4">10k</text>
<text x="87.6" y="121.6">BC817</text>
<text x="87.6" y="124.2">Q2</text>
<text x="40" y="128">GPIO.3</text>
<text x="27.2" y="133.1">VPP</text>
<text x="37.8" y="136.7" transform="rotate(-90 37.8 136.7)">GND</text>
<text x="39" y="140.7">U2</text>
<text x="39" y="143.2">CP2104</text>
<text x="34.8" y="145.8">GND</text>
<text x="14.4" y="155.9">+3.3V</text>
<text x="26.6" y="151.6">R7</text>
<text x="26.7" y="153.9">1k</text>
<text x="32.9" y="154.1">White</text>
<text x="34.2" y="151.6">D2</text>
<text x="69.6" y="155.7">next_btn</text>
<text x="71.6" y="153.9">SW2</text>
<text x="98.7" y="152.1">+3.3V</text>
<text x="116.4" y="152.1">+3.3V</text>
<text x="26.6" y="157.9">R8</text>
<text x="26.7" y="160.2">1k</text>
<text x="32.9" y="160.5">White</text>
<text x="34.2" y="157.9">D3</text>
<text x="71.6" y="161.5">SW3</text>
<text x="82.6" y="159.7">GND</text>
<text x="96.2" y="159.7">10k</text>
<text x="96.4" y="161.8">R13</text>
<text x="104.6" y="159">SW5</text>
<text x="105" y="160.7">IO0</text>
<text x="114" y="159.7">10k</text>
<text x="114.1" y="161.8">R14</text>
<text x="121.5" y="160.7">RESET</text>
<text x="122.4" y="159">SW6</text>
<text x="14.4" y="162.3">+3.3V</text>
<text x="26.6" y="164.3">R9</text>
<text x="26.7" y="166.6">1k</text>
<text x="33.4" y="166.8">Blue</text>
<text x="34.2" y="164.3">D4</text>
<text x="70.5" y="163.3">ok_btn</text>
<text x="82.6" y="167.3">GND</text>
<text x="121.7" y="167.3">C9</text>
<text x="26" y="170.6">R10</text>
<text x="26.7" y="172.9">1k</text>
<text x="33.7" y="173.2">Red</text>
<text x="34.2" y="170.6">D5</text>
<text x="43.2" y="168.6">GND</text>
<text x="67.6" y="170.9">previous_btn</text>
<text x="71.6" y="169.1">SW4</text>
<text x="121.7" y="169.9">1uF</text>
<text x="14.4" y="175">+3.3V</text>
<text x="43.2" y="175">GND</text>
<text x="82.6" y="175">GND</text>
<text x="109.7" y="177.5">GND</text>
<text x="127.5" y="177.5">GND</text>
<text x="16.2" y="183.9">GND</text>
<text x="27.2" y="183.9">GND</text>
<text x="71.5" y="182.3">R15</text>
<text x="71.5" y="184.4">4.7k</text>
<text x="14.4" y="186.4">+3.3V</text>
<text x="27.2" y="186.4">VCC</text>
<text x="27.2" y="188.9">SCL</text>
<text x="27.2" y="191.5">SDA</text>
<text x="52.1" y="187.7">U6</text>
<text x="60.1" y="186.4">+3.3V</text>
<text x="60.1" y="188.9">+3.3V</text>
<text x="71.7" y="191.2">R16</text>
<text x="71.8" y="193.2">4.7k</text>
</g>
<g font-size="1.3" fill="#a90000">
<text x="40.7" y="22.8">A4</text>
<text x="125.7" y="23.6" transform="rotate(-90 125.7 23.6)">2</text>
<text x="177.8" y="23.6" transform="rotate(-90 177.8 23.6)">4</text>
<text x="40.7" y="27.9">A5</text>
<text x="111.1" y="26.6">3</text>
<text x="138.4" y="26.6">25</text>
<text x="138.4" y="29.2">35</text>
<text x="168.2" y="29.2">1</text>
<text x="186" y="29.2">3</text>
<text x="221.5" y="26.6">2</text>
<text x="229.2" y="29.2">1</text>
<text x="229.2" y="24.1">3</text>
<text x="246.9" y="29.2">1</text>
<text x="259.6" y="29.2">3</text>
<text x="40.6" y="30.5">B5</text>
<text x="40.7" y="35.5">A7</text>
<text x="111.1" y="31.7">4</text>
<text x="111.1" y="34.3">5</text>
<text x="138.4" y="31.7">24</text>
<text x="138.4" y="34.3">34</text>
<text x="168.2" y="31.7">5</text>
<text x="189.2" y="34.3">1</text>
<text x="189.2" y="31.7">2</text>
<text x="40.6" y="38.1">B7</text>
<text x="40.7" y="40.6">A6</text>
<text x="138.4" y="41.9">14</text>
<text x="138.4" y="36.8">26</text>
<text x="138.4" y="39.3">29</text>
<text x="177.8" y="38.8" transform="rotate(-90 177.8 38.8)">2</text>
<text x="254" y="36.3" transform="rotate(-90 254 36.3)">2</text>
<text x="40.6" y="43.2">B6</text>
<text x="138.4" y="47">13</text>
<text x="138.4" y="44.4">16</text>
<text x="40.6" y="53.3">B8</text>
<text x="40.7" y="50.8">A8</text>
<text x="138.4" y="49.5">23</text>
<text x="138.4" y="52">27</text>
<text x="21.6" y="59.7" transform="rotate(-90 21.6 59.7)">S1</text>
<text x="29.2" y="59.7" transform="rotate(-90 29.2 59.7)">A1</text>
<text x="110.4" y="57.1">21</text>
<text x="110.4" y="59.7">22</text>
<text x="138.4" y="54.6">28</text>
<text x="138.4" y="57.1">30</text>
<text x="138.4" y="59.7">31</text>
<text x="186.7" y="57.2" transform="rotate(-90 186.7 57.2)">2</text>
<text x="110.4" y="62.2">17</text>
<text x="110.4" y="64.7">18</text>
<text x="138.4" y="62.2">33</text>
<text x="138.4" y="64.7">36</text>
<text x="175.2" y="62.2">6</text>
<text x="175.2" y="64.7">7</text>
<text x="110.4" y="69.8">19</text>
<text x="110.4" y="67.3">20</text>
<text x="138.4" y="69.8">10</text>
<text x="138.4" y="67.3">37</text>
<text x="175.2" y="69.8">4</text>
<text x="175.2" y="67.3">5</text>
<text x="138.4" y="72.4">11</text>
<text x="138.4" y="74.9">12</text>
<text x="139" y="77.4">8</text>
<text x="175.2" y="74.9">3</text>
<text x="175.2" y="77.4">8</text>
<text x="139" y="82.5">6</text>
<text x="139" y="80">9</text>
<text x="186.7" y="83.9" transform="rotate(-90 186.7 83.9)">1</text>
<text x="24.7" y="88.9">9</text>
<text x="34.3" y="85.8" transform="rotate(-90 34.3 85.8)">7</text>
<text x="36.8" y="85.8" transform="rotate(-90 36.8 85.8)">6</text>
<text x="39.3" y="85.8" transform="rotate(-90 39.3 85.8)">5</text>
<text x="46.9" y="88.9">21</text>
<text x="139" y="85.1">7</text>
<text x="46.9" y="94">19</text>
<text x="46.9" y="91.4">20</text>
<text x="125.7" y="92.1" transform="rotate(-90 125.7 92.1)">1</text>
<text x="24.7" y="101.6">8</text>
<text x="46.9" y="96.5">18</text>
<text x="46.9" y="99">22</text>
<text x="46.9" y="101.6">23</text>
<text x="85.1" y="101" transform="rotate(-90 85.1 101)">3</text>
<text x="24.7" y="106.7">3</text>
<text x="24.7" y="104.1">4</text>
<text x="46.9" y="104.1">24</text>
<text x="47.6" y="106.7">1</text>
<text x="78" y="104.1">1</text>
<text x="46.9" y="111.7">17</text>
<text x="85.1" y="108.7" transform="rotate(-90 85.1 108.7)">2</text>
<text x="46.9" y="119.4">14</text>
<text x="46.9" y="114.3">15</text>
<text x="85.1" y="118.8" transform="rotate(-90 85.1 118.8)">2</text>
<text x="46.9" y="124.4">12</text>
<text x="46.9" y="121.9">13</text>
<text x="78" y="121.9">1</text>
<text x="46.9" y="127">11</text>
<text x="85.1" y="126.4" transform="rotate(-90 85.1 126.4)">3</text>
<text x="24.1" y="132.1">16</text>
<text x="36.8" y="139.1" transform="rotate(-90 36.8 139.1)">2</text>
<text x="24.7" y="182.9">1</text>
<text x="24.7" y="185.4">2</text>
<text x="24.7" y="187.9">3</text>
<text x="24.7" y="190.5">4</text>
</g>
<text font-size=".8" fill="#006464" x="178.8" y="26.9" transform="rotate(-90 178.8 26.9)">CC</text>
</svg>
